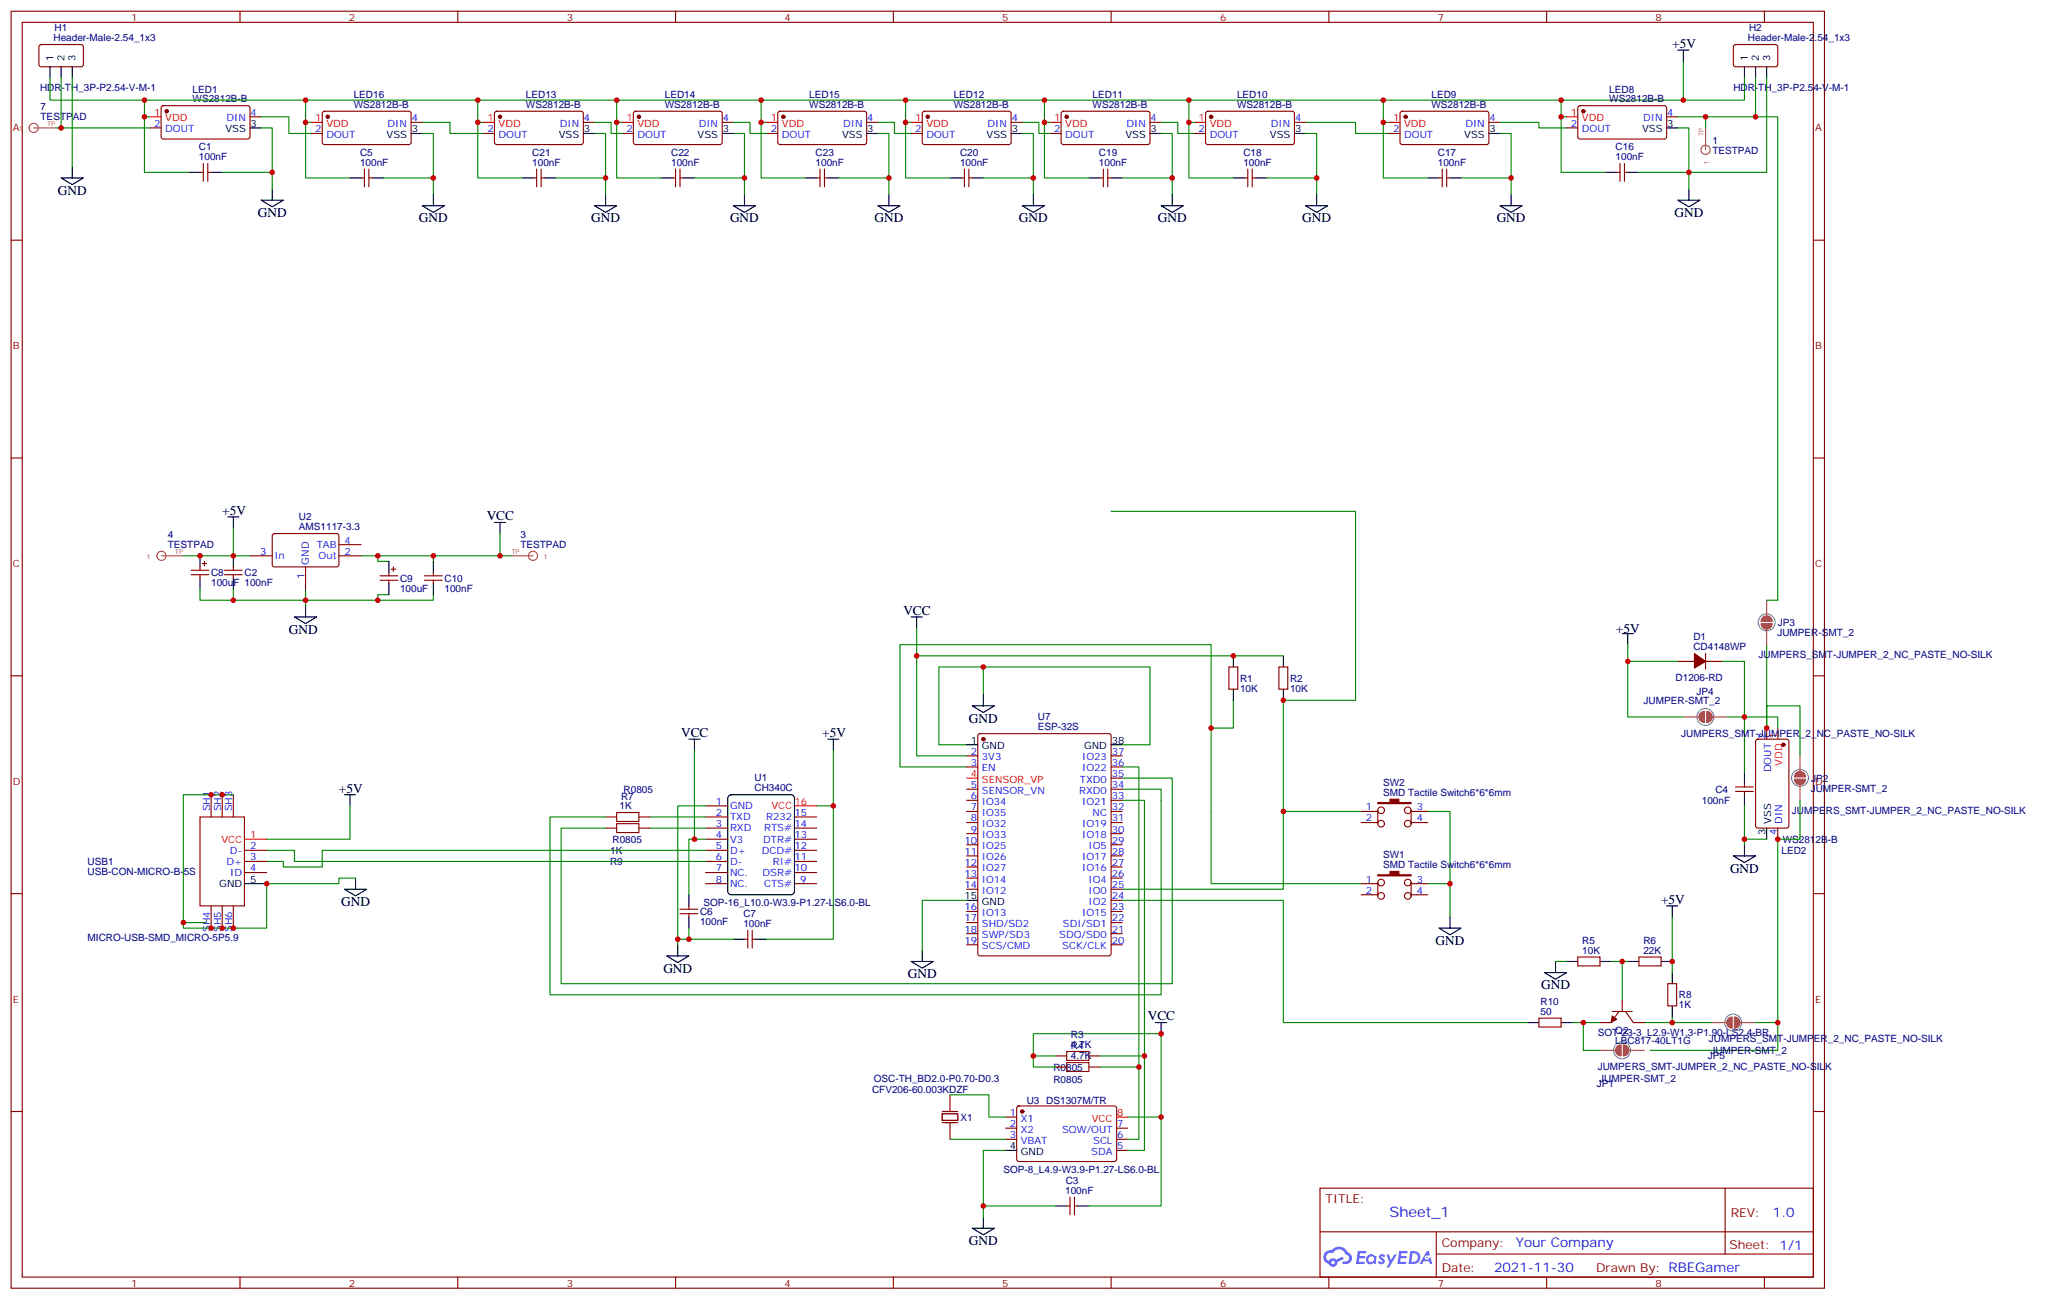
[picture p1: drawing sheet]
<svg xmlns="http://www.w3.org/2000/svg" width="649mm" height="413mm" viewBox="0 0 649 413" stroke-linecap="round" stroke-linejoin="round" font-family="sans-serif">
<g fill="none" stroke="#870000" stroke-width=".35">
<path d="M3.5 3.6h575.8v405.3h-575.8zM7.1 7.1h568.6v398.3h-568.6zM76.2 3.6v3.5M145.3 3.6v3.5M214.5 3.6v3.5M283.6 3.6v3.5M352.8 3.6v3.5M421.9 3.6v3.5M491.1 3.6v3.5M560.2 3.6v3.5M3.5 76.2h3.6M575.7 76.2h3.6"/>
<path d="M3.5 145.4h3.6M575.7 145.4h3.6M3.5 214.5h3.6M575.7 214.5h3.6M3.5 283.7h3.6M575.7 283.7h3.6M3.5 352.8h3.6M575.7 352.8h3.6M419.1 377.2h156.6v28.2h-156.6zM547.7 377.2v20.9M419.1 391h156.5M456 398.1h119.6"/>
<path d="M456 391v14.1M76.2 405.4v3.5M145.3 405.4v3.5M214.5 405.4v3.5M283.6 405.4v3.5M352.8 405.4v3.5M421.9 405.4v3.5M491.1 405.4v3.5M560.2 405.4v3.5"/>
</g>
<g fill="#5487ff">
<path d="M438.1 398.3a1.22 1.22 0 0 1 1.7 .3l-.4 .6a.47 .47 0 0 0-.3-.4 .47 .47 0 0 0-.5 .2l.1 .2a1.14 1.14 0 0 1 .8 1.7 1.14 1.14 0 0 1-1.9 0l-.2-.2 .5-.5 .7 .4a.29 .29 0 0 0 .3-.2 .29 .29 0 0 0-.2-.4 1.04 1.04 0 0 1-.6-1.7z"/>
<path d="M431.1 397.1h2.3l.4 .2-.2 .5h-1.8l-.1 .9h1.5l.3 .3-.3 .4h-1.6l-.2 1.1 1.7 .1 .2 .3-.2 .3h-2.6z"/>
<path d="M444.2 397.1l2.7 .2-.1 .5h-1.8l-.2 .9h1.6l.3 .3-.4 .4h-1.6l-.1 1.1 1.7 .1 .2 .3-.2 .3h-2.7z"/>
<path d="M453 397.1h.7l.3 1.2-.6 .4a.69 .69 0 0 0-1 .2 .69 .69 0 0 0 .4 1 .69 .69 0 0 0 .9-.6l.5-.3 .6 2.2h-.8l-.3-.9h-1.7l-.5 .9h-.8z"/>
<path d="M440.2 398.2h.8l.6 1.8 1.1-1.8h.9l-2.6 4.2h-.8l.9-1.6z"/>
<path d="M447.8 397.1l-.6 4.1h1.3a2.11 2.11 0 0 0 2.5-2.1 2.11 2.11 0 0 0-2.5-2zM448.5 397.8a1.43 1.43 0 0 1 1.6 1.6 1.43 1.43 0 0 1-2 1.1z"/>
<path d="M434.1 398.7a1.54 1.54 0 0 0-.1 2.1 1.54 1.54 0 0 0 2.1 .2l.7 .2 .3-2.3-.6-.3a1.49 1.49 0 0 0-2.4 .1zM434.3 399.7a.95 .95 0 0 1 1.9 0 .95 .95 0 0 1-1.9 0z"/>
<path d="M420.8 397.5a2.18 2.18 0 0 0 1.1 3.7 1.44 1.44 0 0 0 1.6 .9 1.44 1.44 0 0 0 1.2-1.5l2-1-.5-.7-1.9 .9a1.47 1.47 0 0 0-2.4 .5 1.39 1.39 0 0 1-.7-2 1.39 1.39 0 0 1 2-.4 2.12 2.12 0 0 1 2.2-1.3 2.12 2.12 0 0 1 1.9 1.6 1.14 1.14 0 0 1 1 1.5 1.14 1.14 0 0 1-1.6 .7 .43 .43 0 0 0-.5 .3 .43 .43 0 0 0 .4 .5 1.98 1.98 0 0 0 2.5-1.2 1.98 1.98 0 0 0-1.2-2.5 3.1 3.1 0 0 0-5.3-.7l-.9 .1zM422.7 400.8a.55 .55 0 0 1 1.1 0 .55 .55 0 0 1-1.1 0z"/>
<circle cx="453" cy="399.2" r=".26"/>
</g>
<g fill="none" stroke="#008700" stroke-width=".35">
<path d="M534.5 19.4v12.4h-38.8M15.9 24.7v7.1h81.1M19.4 24.7v15.9M22.9 24.7v28.3M45.9 31.8v5.3M47.6 37.1h-1.7v17.6h14.1M82.9 37.1h8.8v5.3h7.1M98.8 38.8h-1.8v17.7h14.1M134.1 38.8h8.8v3.6h10.6M151.7 31.8h-54.7v7M153.5 38.8h-1.8v17.7h14.1M188.7 38.8h5.3v3.6h3.6"/>
<path d="M195.8 31.8h-44.1v7M197.6 38.8h-1.8v17.7h14.1M232.8 38.8h5.3v3.6h5.3M241.7 31.8v7M243.4 38.8h-1.7v17.7h14.1M278.7 38.8h5.3v3.6h5.3M287.5 31.8h-91.7v7M289.3 38.8h-1.8v17.7h14.1M324.6 38.8h5.2v3.6h3.6M331.6 31.8h-44.1v7M333.4 38.8h-1.8v17.7h14.1M368.7 38.8h5.2v3.6h5.3"/>
<path d="M377.5 31.8h-45.9v7M379.2 38.8h-1.7v17.7h14.1M414.5 38.8h15.9v3.6h10.6M439.2 31.8h-61.7v7M441 38.8h-1.8v17.7h14.1M476.2 38.8h12.4v1.8h8.8M495.7 37.1v-5.3h-56.5v7M497.4 37.1h-1.7v17.6h14.1M532.7 37.1h8.8v3.5M553.9 24.7v7.1h-19.4M557.4 24.7v12.4h-15.9M557.4 37.1h7v153.4h-3.5"/>
<path d="M560.9 24.7v30h-24.7v5.3M17.6 40.6h30M82.9 40.6h3.5v14.1h-15.8M86.4 54.7v5.3M134.1 42.4h3.5v14.1h-15.9M137.6 56.5v5.3M188.7 42.4h3.6v14.1h-15.9M192.3 56.5v5.3M232.8 42.4h3.6v14.1h-15.9M236.4 56.5v5.3M278.7 42.4h3.5v14.1h-15.9M282.2 56.5v5.3"/>
<path d="M324.6 42.4h3.5v14.1h-15.9M328.1 56.5v5.3M368.7 42.4h3.5v14.1h-15.9M372.2 56.5v5.3M414.5 42.4h3.5v14.1h-15.8M418 56.5v5.3M476.2 42.4h3.6v14.1h-15.9M479.8 56.5v5.3M532.7 40.6h3.5v14.1h-15.9M58.2 176.4h15.9M74.1 167.6v8.8h5.3M114.7 176.4h22.9v1.8"/>
<path d="M119.9 176.4v1.8h3.6M158.7 169.4v7h-21.1M158.7 176.4h3.6M352.8 162.3h77.6v60h-22.9v60h-51.2M63.5 187v3.5h10.6M74.1 187v3.5h22.9v-3.5M123.5 188.8h-3.6v1.7M137.6 188.8v1.7h-40.6v1.8M291 199.4v40.5h15.9M291 208.2h116.5M312.2 211.7h52.9v24.7h-8.8M516.8 204.6v23h17.7"/>
<path d="M516.8 209.9h15.9M546.8 209.9h7.1v17.7h-5.3M560.9 204.6v26.5v-7.1h10.6v15.9M220.5 238.2v28.2h3.5M264.6 238.2v17.6h-5.3M312.2 220.5v-8.8h-14.1v24.7h8.8M391.6 222.3v8.8h-7.1M564.4 231.1v-3.5h-10.5v17.6M74.1 252.3h-15.9v40.5h7.1M111.1 255.8v10.6h-26.4M206.4 259.3h17.6M224 255.8h-8.8v44.1"/>
<path d="M264.6 255.8v42.3h-21.2M306.9 243.5h-21.1v-38.9h98.7v75.9h47.7M356.3 250.5h12.4v65.3h-194.1v-56.5h17.7M356.3 247h15.9v65.2h-194v-49.3h14.1M356.3 243.5h5.3v95.2M356.3 254h7.1v81.2M407.5 257.6h24.7M453.3 257.6h7.1v33.5M553.9 255.8v10.6h7M571.5 254v12.4h-7.1v67h-40.5M84.7 269.9h8.8v3.5h130.5M112.9 278.7h-5.3v1.8h-22.9v14.1h-26.5v-1.8"/>
<path d="M206.4 262.9h17.6M220.5 266.4h-1.8v17.6M224 269.9h-121.7v5.3h-12.3v-1.8h-5.3M553.9 266.4v1.7M215.2 298.1h17.6M218.7 294.6v3.5M306.9 285.8h-14.1v15.9M356.3 285.8h51.2v38.8h77.6M453.3 280.5h7.1M530.9 291.1v17.6M493.9 305.2h3.5M511.5 305.2h5.3"/>
<path d="M515.1 305.2v12.3M328.1 335.2v-7.1h40.6v26.5M335.1 335.2h-7v3.5h7M349.2 338.7h12.4v22.9h-3.5M349.2 335.2h14.2v30h-5.3M499.2 324.6h3.5M508 324.6h-5.3v8.8h5.3M530.9 322.8v1.8h-8.8M530.9 324.6h12.4M557.4 324.6h7M301.6 347.5h12.4v7.1h5.3M358.1 354.6h10.6v28.2h-23"/>
<path d="M301.6 361.6h17.7M319.3 365.2h-7.1v17.6h22.9M312.2 382.8v3.5"/>
</g>
<g fill="none" stroke="#000" stroke-width=".35">
<path d="M532.7 15.9h3.5M534.5 15.9v3.5M15.9 21.2v3.5M19.4 21.2v3.5M22.9 21.2v3.5M553.9 21.2v3.5M557.4 21.2v3.5M560.9 21.2v3.5M19.4 56.5h7.1l-3.6 2.1zM22.9 53v3.5M60 54.7h3.5M67 54.7h3.6"/>
<path d="M79.4 40.6h3.5M111.1 56.5h3.6M118.2 56.5h3.5M130.5 42.4h3.6M165.8 56.5h3.5M172.9 56.5h3.5M185.2 42.4h3.5M209.9 56.5h3.5M217 56.5h3.5M229.3 42.4h3.5M255.8 56.5h3.5M262.8 56.5h3.5"/>
<path d="M275.2 42.4h3.5M301.6 56.5h3.6M308.7 56.5h3.5M321 42.4h3.6M345.7 56.5h3.5M352.8 56.5h3.5M365.1 42.4h3.6M391.6 56.5h3.5M398.6 56.5h3.6M411 42.4h3.5M453.3 56.5h3.5M460.4 56.5h3.5"/>
<path d="M472.7 42.4h3.5M509.8 54.7h3.5M516.8 54.7h3.5M529.2 40.6h3.5M82.9 63.5h7.1l-3.6 2.2zM86.4 60v3.5M134.1 65.3h7l-3.5 2.1zM137.6 61.8v3.5M188.7 65.3h7.1l-3.5 2.1zM192.3 61.8v3.5M232.8 65.3h7.1l-3.5 2.1zM236.4 61.8v3.5"/>
<path d="M278.7 65.3h7.1l-3.6 2.1zM282.2 61.8v3.5M324.6 65.3h7l-3.5 2.1zM328.1 61.8v3.5M368.7 65.3h7l-3.5 2.1zM372.2 61.8v3.5M414.5 65.3h7.1l-3.6 2.1zM418 61.8v3.5M476.2 65.3h7.1l-3.5 2.1zM479.8 61.8v3.5M532.7 63.5h7.1l-3.6 2.2zM536.2 60v3.5"/>
<path d="M63.5 176.4v3.6M72.3 164.1h3.5M74.1 164.1v3.5M74.1 176.4v3.6M123.5 178.2v3.5M137.6 178.2v3.5M157 165.8h3.5M158.7 165.8v3.6M63.5 183.5v3.5M74.1 183.5v3.5M93.5 195.8h7l-3.5 2.1zM97 192.3v3.5"/>
<path d="M123.5 185.2v3.6M137.6 185.2v3.6M289.3 195.8h3.5M291 195.8v3.6M391.6 208.2v3.5M391.6 218.8v3.5M407.5 208.2v3.5M407.5 218.8v3.5M515.1 201.1h3.5M516.8 201.1v3.5M218.7 234.6h3.5M220.5 234.6v3.6"/>
<path d="M262.8 234.6h3.5M264.6 234.6v3.6M306.9 236.4h3.5M308.7 224h7l-3.5 2.2zM312.2 220.5v3.5M352.8 236.4h3.5M109.4 252.3h3.5M111.1 252.3v3.5M231.3 252.7l.8-.4h19.1l.8 .4 .2 .6v29.7l-.4 .8-.6 .2h-19.1l-.8-.5-.2-.5v-29.7zM553.9 245.2v3.5M553.9 252.3v3.5M112.9 278.7v3.6"/>
<path d="M550.3 271.7h7.1l-3.5 2.1zM553.9 268.1v3.6M560.9 262.9v3.5M77.6 280.5h7.1M109.4 282.3h7l-3.5 2.1zM215.2 299.9v3.5M218.7 284v3.5M218.7 291.1v3.5M232.8 298.1h3.6M239.9 298.1h3.5M306.9 285.8h3.5M456.8 294.6h7.1l-3.5 2.1z"/>
<path d="M460.4 291.1v3.5M529.2 287.5h3.5M530.9 287.5v3.6M211.7 303.4h7l-3.5 2.1zM289.3 305.2h7l-3.5 2.1zM292.8 301.7v3.5M490.4 308.7h7l-3.5 2.1zM493.9 305.2v3.5M497.4 305.2h3.5M508 305.2h3.5M516.8 305.2h3.5M527.4 305.2h3.5"/>
<path d="M530.9 308.7v3.5M530.9 319.3v3.5M366.9 324.6h3.5M368.7 324.6v3.5M485.1 324.6h3.5M495.7 324.6h3.5M319.3 365.2h3.5M308.7 389.9h7l-3.5 2.1zM312.2 386.3v3.6M335.1 382.8h3.6M342.2 382.8h3.5"/>
</g>
<g fill="none" stroke="#a64a4a" stroke-width=".35">
<path d="M9.2 40.6a1.45 1.45 0 0 1 2.1-1.3 1.45 1.45 0 0 1 .4 2.4 1.45 1.45 0 0 1-2.4-.6l-.1-.5M10.7 40.6h6.9M541.5 40.6v6.9M51.3 176.4h6.9M162.3 176.4h6.9M560.9 190.5v4.7M560.9 199.8v1.3M560.9 201.2v3.4M534.5 227.6h4.7M543.8 227.6h1.2M545.1 227.6h3.5M571.5 239.9v4.7"/>
<path d="M571.5 249.2v1.3M571.5 250.6v3.4M508 333.4h4.7M517.3 333.4h1.2M518.6 333.4h3.5M543.3 324.6h4.7M552.6 324.6h1.2M553.9 324.6h3.5"/>
<circle cx="541.5" cy="47.5" r="1.45"/>
<circle cx="51.3" cy="176.4" r="1.45"/>
<circle cx="169.2" cy="176.4" r="1.45"/>
</g>
<g fill="none" stroke="#870000" stroke-width=".35">
<path d="M12.6 14.4l.5-.3 12.9 .1 .5 .7-.1 5.9-.6 .4-13-.1-.5-.6v-5.6zM550.6 14.4l.4-.3 13 .1 .4 .7v5.9l-.7 .4-12.9-.1-.5-.6v-5.6zM51.4 33.8l.5-.3 27 .1 .5 .7-.1 9.4-.6 .4h-27.1l-.4-.7v-9.1zM79.4 37.1h3.5M102.5 35.5l.5-.2 27.1 .1 .4 .6v9.5l-.7 .4-27.1-.1-.4-.6v-9.2zM130.5 38.8h3.6M157.2 35.5l.5-.2 27.1 .1 .4 .6-.1 9.5-.6 .4-27.1-.1-.4-.6v-9.2zM185.2 38.8h3.5M201.3 35.5l.5-.2 27.1 .1 .4 .6-.1 9.5-.6 .4-27.1-.1-.4-.6v-9.2zM229.3 38.8h3.5M247.2 35.5l.4-.2 27.1 .1 .5 .6-.1 9.5-.6 .4-27.1-.1-.5-.6v-9.2zM275.2 38.8h3.5"/>
<path d="M293 35.5l.5-.2 27.1 .1 .4 .6v9.5l-.7 .4-27.1-.1-.4-.6v-9.2zM321 38.8h3.6M337.1 35.5l.5-.2 27.1 .1 .4 .6v9.5l-.7 .4-27.1-.1-.4-.6v-9.2zM365.1 38.8h3.6M383 35.5l.5-.2 27.1 .1 .4 .6-.1 9.5-.6 .4-27.1-.1-.4-.6v-9.2zM411 38.8h3.5M444.7 35.5l.5-.2 27.1 .1 .4 .6v9.5l-.7 .4-27.1-.1-.4-.6v-9.2zM472.7 38.8h3.5M501.2 33.8l.4-.3 27.1 .1 .5 .7-.1 9.4-.6 .4h-27.1l-.5-.7v-9.1zM529.2 37.1h3.5M47.6 40.6h3.6M63.5 54.7h1.1"/>
<path d="M64.6 51.9v5.6M66 54.7h1M66 51.9v5.6M98.8 42.4h3.5M114.7 56.5h1M115.7 53.7v5.6M117.1 53.7v5.6M117.1 56.5h1.1M153.5 42.4h3.5M169.3 56.5h1.1M170.4 53.7v5.6M171.8 56.5h1.1"/>
<path d="M171.8 53.7v5.6M197.6 42.4h3.5M213.4 56.5h1.1M214.5 53.7v5.6M215.9 56.5h1.1M215.9 53.7v5.6M243.4 42.4h3.5M259.3 56.5h1M260.3 53.7v5.6M261.8 56.5h1M261.8 53.7v5.6M289.3 42.4h3.5"/>
<path d="M305.2 56.5h1M306.2 53.7v5.6M307.6 56.5h1.1M307.6 53.7v5.6M333.4 42.4h3.5M349.2 56.5h1.1M350.3 53.7v5.6M351.7 56.5h1.1M351.7 53.7v5.6M379.2 42.4h3.6M395.1 56.5h1.1M396.2 53.7v5.6"/>
<path d="M397.6 56.5h1M397.6 53.7v5.6M441 42.4h3.5M456.8 56.5h1.1M457.9 53.7v5.6M459.3 56.5h1.1M459.3 53.7v5.6M497.4 40.6h3.5M513.3 54.7h1M514.3 51.9v5.6M515.8 51.9v5.6M515.8 54.7h1"/>
<path d="M63.5 180v1M64.2 178.9h1.4M64.9 178.2v1.4M74.1 180v1M79.4 176.4h7M86.7 169.6l.4-.2h20.1l.4 .7-.1 9.4-.6 .5-20-.1-.5-.7v-9.1zM97 180v7M107.6 176.4h7.1M107.6 172.9h7.1M124.9 180v1.4M60.7 182.4h5.6M60.7 181h5.6"/>
<path d="M63.5 182.4v1.1M71.3 182.4h5.6M71.3 181h5.6M74.1 182.4v1.1M120.6 182.8h5.7M120.6 184.2h5.7M123.5 181.7v1.1M123.5 184.2v1M124.2 180.7h1.4M134.8 182.8h5.6M134.8 184.2h5.6M137.6 181.7v1.1"/>
<path d="M137.6 184.2v1M390.2 211.7h2.8v7.1h-2.8zM406 211.7h2.9v7.1h-2.9zM532.7 209.9h5.3M541.5 209.9h5.3M541.5 207.5v4.9M306.9 239.9h3.5M310.7 233.1l.4-.2h41l.6 .4 .1 69.4-.5 .7h-41.2l-.6-.4-.1-69.4zM352.8 239.9h3.5M557.6 234.8l.5-.2h9.2l.6 .5 .1 27-.5 .7-9.4 .1-.7-.5v-27.1zM560.9 231.1v3.5M63.5 259.3h14.1v28.2h-14.1z"/>
<path d="M67 252.3v7M70.6 252.3v7M74.1 252.3v7M192.3 259.3h3.5M202.8 259.3h3.6M224 259.3h7.1M224 255.8h7.1M252.2 259.3h7.1M306.9 257.6h3.5M306.9 243.5h3.5M306.9 250.5h3.5M306.9 254h3.5"/>
<path d="M352.8 257.6h3.5M352.8 243.5h3.5M352.8 250.5h3.5M352.8 254h3.5M352.8 247h3.5M432.2 257.6h5.2M437.4 257.2v4.2M448 257.6h5.3M448 257.2v4.2M551 249.8h5.7M551 251.2h5.7M553.9 248.7v1.1"/>
<path d="M553.9 251.2v1.1M77.6 269.9h7.1M77.6 273.4h7.1M77.6 277h7.1M192.3 262.9h3.5M202.8 262.9h3.6M224 262.9h7.1M224 266.4h7.1M224 269.9h7.1M224 273.4h7.1M224 277h7.1M252.2 262.9h7.1"/>
<path d="M252.2 266.4h7.1M252.2 269.9h7.1M252.2 273.4h7.1M252.2 277h7.1M306.9 261.1h3.5M306.9 264.6h3.5M306.9 268.1h3.5M306.9 271.7h3.5M306.9 275.2h3.5M306.9 278.7h3.5M352.8 261.1h3.5M352.8 264.6h3.5"/>
<path d="M352.8 268.1h3.5M352.8 271.7h3.5M352.8 275.2h3.5M352.8 278.7h3.5M432.2 261.1h5.2M448 261.1h5.3M564.4 262.9v3.5M67 287.5v7.1M70.6 287.5v7.1M74.1 287.5v7.1M215.9 288.6h5.6M215.9 290h5.6"/>
<path d="M218.7 287.5v1.1M218.7 290v1.1M224 280.5h7.1M236.4 298.1h1M237.4 295.3v5.7M238.8 295.3v5.7M238.8 298.1h1.1M252.2 280.5h7.1M306.9 282.3h3.5M306.9 289.3h3.5M306.9 292.8h3.5M306.9 296.4h3.5"/>
<path d="M306.9 299.9h3.5M352.8 282.3h3.5M352.8 289.3h3.5M352.8 292.8h3.5M352.8 296.4h3.5M352.8 299.9h3.5M352.8 285.8h3.5M432.2 280.5h5.2M432.2 284h5.2M437.4 280.1v4.3M448 280.1v4.3M448 280.5h5.3"/>
<path d="M448 284h5.3M500.9 303.8h7.1v2.8h-7.1zM515.1 317.5v3.6M520.3 303.8h7.1v2.8h-7.1zM529.5 312.2h2.8v7.1h-2.8zM335.1 335.2h3.6M335.1 338.7h3.6M345.7 335.2h3.5M345.7 338.7h3.5M488.6 323.2h7.1v2.8h-7.1zM511.9 321.1h6.3M514 321.1l-2.5 3.5h-3.5"/>
<path d="M516.1 321.1l2.5 3.5h3.5M301.6 347.5v5.3M301.6 356.3v5.3M319.3 354.6h3.5M319.3 358.1h3.5M323 351.3l.5-.3 30.6 .1 .4 .7v16.5l-.7 .4-30.6-.1-.4-.6v-16.2zM354.5 358.1h3.6M319.3 361.6h3.5M339.7 380v5.6M341.1 380v5.6M354.5 361.6h3.6M354.5 365.2h3.6"/>
<path d="M338.7 382.8h1M341.1 382.8h1.1"/>
<circle cx="438.5" cy="257.2" r="1.06"/>
<circle cx="447" cy="257.2" r="1.06"/>
<circle cx="438.5" cy="261.4" r="1.06"/>
<circle cx="447" cy="261.4" r="1.06"/>
<circle cx="438.5" cy="284.4" r="1.06"/>
<circle cx="438.5" cy="280.1" r="1.06"/>
<circle cx="447" cy="284.4" r="1.06"/>
<circle cx="447" cy="280.1" r="1.06"/>
</g>
<g fill="#870000" stroke="#870000" stroke-width=".35">
<path d="M437.4 254.7h3.9v-1h2.8v1h3.9v.4h-10.6z"/>
<path d="M437.4 277.7h3.9v-1.1h2.8v1.1h3.9v.3h-10.6z"/>
<path d="M511.9 322.5l1.4 1-1.8 1.1z"/>
<path d="M538 207.5l3.5 2.4-3.5 2.2z"/>
<circle cx="104.1" cy="37.1" r=".53"/>
<circle cx="248.7" cy="37.1" r=".53"/>
<circle cx="202.8" cy="37.1" r=".53"/>
<circle cx="158.7" cy="37.1" r=".53"/>
<circle cx="294.6" cy="37.1" r=".53"/>
<circle cx="338.7" cy="37.1" r=".53"/>
<circle cx="384.5" cy="37.1" r=".53"/>
<circle cx="446.3" cy="37.1" r=".53"/>
<circle cx="502.7" cy="35.3" r=".53"/>
<circle cx="52.9" cy="35.3" r=".53"/>
<circle cx="312.2" cy="234.6" r=".53"/>
<circle cx="324.6" cy="352.8" r=".53"/>
<circle cx="566.2" cy="236.4" r=".53"/>
</g>
<g fill="none" stroke="#f00" stroke-width=".35">
<path d="M47.6 37.1h3.6M98.8 38.8h3.5M153.5 38.8h3.5M197.6 38.8h3.5M243.4 38.8h3.5M289.3 38.8h3.5M333.4 38.8h3.5M379.2 38.8h3.6M441 38.8h3.5M497.4 37.1h3.5M564.4 231.1v3.5M252.2 255.8h7.1"/>
<path d="M306.9 247h3.5M77.6 266.4h7.1M354.5 354.6h3.6"/>
</g>
<g fill="none" stroke="#828282" stroke-width=".35">
<path d="M517.7 333.4a2.69 2.69 0 0 0-3.9-2.4 2.69 2.69 0 0 0-.5 4.5 2.69 2.69 0 0 0 4.3-1.5l.1-.6"/>
<circle cx="560.9" cy="197.5" r="2.69"/>
<circle cx="541.5" cy="227.6" r="2.69"/>
<circle cx="571.5" cy="246.9" r="2.69"/>
<circle cx="550.3" cy="324.6" r="2.69"/>
</g>
<g fill="#a64a4a" stroke="#a64a4a" stroke-width=".35">
<path d="M515.4 331.6a1.76 1.76 0 0 1 1.8 1.8 1.76 1.76 0 0 1-1.8 1.8z"/>
<path d="M513.5 332.2l1.2-.6v3.6a1.76 1.76 0 0 1-1.6-1.1 1.76 1.76 0 0 1 .4-1.9z"/>
<path d="M569.7 247.3h3.6a1.76 1.76 0 0 1-1.8 1.8 1.76 1.76 0 0 1-1.8-1.8z"/>
<path d="M570.2 245.4a1.76 1.76 0 0 1 2-.4 1.76 1.76 0 0 1 1.1 1.6h-3.6z"/>
<path d="M559.2 197.9h3.5a1.76 1.76 0 0 1-1.8 1.8 1.76 1.76 0 0 1-1.7-1.8z"/>
<path d="M559.7 196a1.76 1.76 0 0 1 1.9-.4 1.76 1.76 0 0 1 1.1 1.6h-3.5z"/>
<path d="M541.9 225.8a1.76 1.76 0 0 1 1.7 1.8 1.76 1.76 0 0 1-1.7 1.7z"/>
<path d="M539.9 226.3l1.3-.5v3.5a1.76 1.76 0 0 1-1.7-1 1.76 1.76 0 0 1 .4-2z"/>
<path d="M550.7 322.8a1.76 1.76 0 0 1 1.8 1.8 1.76 1.76 0 0 1-1.8 1.8z"/>
<path d="M548.7 323.3l1.3-.5v3.6a1.76 1.76 0 0 1-1.7-1.1 1.76 1.76 0 0 1 .4-2z"/>
</g>
<path d="M299.2 353.5h4.9v2.1h-4.9zM299.2 352.8h4.9M299.2 356.3h4.9" fill="none" stroke="#871200" stroke-width=".35"/>
<path d="M195.8 257.9h7v2.8h-7zM195.8 261.4h7v2.9h-7zM338.7 333.8h7v2.8h-7zM338.7 337.3h7v2.8h-7z" fill="none" stroke="#a10000" stroke-width=".35"/>
<g fill="#c00">
<circle cx="495.7" cy="31.8" r=".88"/>
<circle cx="495.7" cy="37.1" r=".88"/>
<circle cx="151.7" cy="31.8" r=".88"/>
<circle cx="241.7" cy="31.8" r=".88"/>
<circle cx="241.7" cy="38.8" r=".88"/>
<circle cx="287.5" cy="31.8" r=".88"/>
<circle cx="287.5" cy="38.8" r=".88"/>
<circle cx="331.6" cy="31.8" r=".88"/>
<circle cx="439.2" cy="31.8" r=".88"/>
<circle cx="377.5" cy="38.8" r=".88"/>
<circle cx="328.1" cy="56.5" r=".88"/>
<circle cx="418" cy="56.5" r=".88"/>
<circle cx="439.2" cy="38.8" r=".88"/>
<circle cx="479.8" cy="56.5" r=".88"/>
<circle cx="536.2" cy="54.7" r=".88"/>
<circle cx="372.2" cy="56.5" r=".88"/>
<circle cx="377.5" cy="31.8" r=".88"/>
<circle cx="331.6" cy="38.8" r=".88"/>
<circle cx="195.8" cy="38.8" r=".88"/>
<circle cx="236.4" cy="56.5" r=".88"/>
<circle cx="282.2" cy="56.5" r=".88"/>
<circle cx="192.3" cy="56.5" r=".88"/>
<circle cx="151.7" cy="38.8" r=".88"/>
<circle cx="195.8" cy="31.8" r=".88"/>
<circle cx="97" cy="38.8" r=".88"/>
<circle cx="137.6" cy="56.5" r=".88"/>
<circle cx="86.4" cy="54.7" r=".88"/>
<circle cx="541.5" cy="37.1" r=".88"/>
<circle cx="534.5" cy="31.8" r=".88"/>
<circle cx="19.4" cy="40.6" r=".88"/>
<circle cx="384.5" cy="231.1" r=".88"/>
<circle cx="74.1" cy="176.4" r=".88"/>
<circle cx="119.9" cy="190.5" r=".88"/>
<circle cx="97" cy="190.5" r=".88"/>
<circle cx="119.9" cy="176.4" r=".88"/>
<circle cx="312.2" cy="211.7" r=".88"/>
<circle cx="391.6" cy="208.2" r=".88"/>
<circle cx="407.5" cy="257.6" r=".88"/>
<circle cx="530.9" cy="305.2" r=".88"/>
<circle cx="515.1" cy="305.2" r=".88"/>
<circle cx="368.7" cy="354.6" r=".88"/>
<circle cx="312.2" cy="382.8" r=".88"/>
<circle cx="137.6" cy="176.4" r=".88"/>
<circle cx="158.8" cy="176.4" r=".88"/>
<circle cx="553.9" cy="266.4" r=".88"/>
<circle cx="564.4" cy="266.4" r=".88"/>
<circle cx="502.7" cy="324.6" r=".88"/>
<circle cx="215.2" cy="298.1" r=".88"/>
<circle cx="218.7" cy="298.1" r=".88"/>
<circle cx="220.5" cy="266.4" r=".88"/>
<circle cx="264.6" cy="255.8" r=".88"/>
<circle cx="63.5" cy="176.4" r=".88"/>
<circle cx="74.1" cy="190.5" r=".88"/>
<circle cx="361.6" cy="338.7" r=".88"/>
<circle cx="363.4" cy="335.2" r=".88"/>
<circle cx="560.9" cy="231.1" r=".88"/>
<circle cx="557.4" cy="37.1" r=".88"/>
<circle cx="328.1" cy="335.2" r=".88"/>
<circle cx="368.7" cy="328.1" r=".88"/>
<circle cx="460.4" cy="280.5" r=".88"/>
<circle cx="97" cy="31.8" r=".88"/>
<circle cx="45.9" cy="37.1" r=".88"/>
<circle cx="45.9" cy="31.8" r=".88"/>
<circle cx="553.9" cy="227.6" r=".88"/>
<circle cx="516.8" cy="209.9" r=".88"/>
<circle cx="291" cy="208.2" r=".88"/>
<circle cx="530.9" cy="324.6" r=".88"/>
<circle cx="564.4" cy="324.6" r=".88"/>
<circle cx="407.5" cy="222.3" r=".88"/>
<circle cx="70.6" cy="252.3" r=".88"/>
<circle cx="67" cy="252.3" r=".88"/>
<circle cx="58.2" cy="292.8" r=".88"/>
<circle cx="67" cy="294.6" r=".88"/>
<circle cx="70.6" cy="294.6" r=".88"/>
<circle cx="74.1" cy="294.6" r=".88"/>
<circle cx="84.7" cy="280.5" r=".88"/>
</g>
<text font-size="4.6" fill="#00f" x="441.2" y="386.2">Sheet_1</text>
<g font-size="4.2">
<text x="530.9" y="15.2">+5V</text>
<text x="18.3" y="61.8">GND</text>
<text x="81.8" y="68.8">GND</text>
<text x="133" y="70.6">GND</text>
<text x="187.7" y="70.6">GND</text>
<text x="231.8" y="70.6">GND</text>
<text x="277.6" y="70.6">GND</text>
<text x="323.5" y="70.6">GND</text>
<text x="367.6" y="70.6">GND</text>
<text x="413.5" y="70.6">GND</text>
<text x="475.2" y="70.6">GND</text>
<text x="531.6" y="68.8">GND</text>
<text x="70.6" y="163.4">+5V</text>
<text x="154.5" y="165.1">VCC</text>
<text x="286.8" y="195.1">VCC</text>
<text x="91.7" y="201.3">GND</text>
<text x="513" y="200.8">+5V</text>
<text x="216.3" y="233.9">VCC</text>
<text x="261.1" y="233.9">+5V</text>
<text x="307.6" y="229.3">GND</text>
<text x="107.6" y="251.6">+5V</text>
<text x="549.3" y="277">GND</text>
<text x="108.3" y="287.5">GND</text>
<text x="527.4" y="286.8">+5V</text>
<text x="455.8" y="299.9">GND</text>
<text x="210.6" y="308.7">GND</text>
<text x="288.2" y="310.5">GND</text>
<text x="489.3" y="314">GND</text>
<text x="364.4" y="323.9">VCC</text>
<text x="307.6" y="395.1">GND</text>
</g>
<g font-size="4.2" fill="#00f">
<text x="562.9" y="386.4">1.0</text>
<text x="481.3" y="396">Your Company</text>
<text x="474.4" y="403.8">2021-11-30</text>
</g>
<g font-size="3.9" fill="#800">
<text x="420.9" y="381.7">TITLE:</text>
<text x="549.5" y="386.4">REV:</text>
<text x="457.8" y="395.9">Company:</text>
<text x="549.1" y="396.6">Sheet: 1/1</text>
<text x="457.8" y="403.6">Date:</text>
<text x="506.8" y="403.7">Drawn By: RBEGamer</text>
</g>
<g font-size="3.2" fill="#000080">
<text x="17.3" y="9.9">H1</text>
<text x="555.3" y="9.9">H2</text>
<text x="17" y="13.1">Header-Male-2.54_1x3</text>
<text x="555" y="13.1">Header-Male-2.54_1x3</text>
<text x="12.7" y="29">HDR-TH_3P-P2.54-V-M-1</text>
<text x="61.2" y="29.4">LED1</text>
<text x="510.9" y="29.4">LED8</text>
<text x="550.3" y="29">HDR-TH_3P-P2.54-V-M-1</text>
<text x="12.9" y="34.9">7</text>
<text x="61.2" y="32.5">WS2812B-B</text>
<text x="112.3" y="34.3">WS2812B-B</text>
<text x="112.3" y="31.2">LED16</text>
<text x="167" y="34.3">WS2812B-B</text>
<text x="167" y="31.2">LED13</text>
<text x="211.1" y="34.3">WS2812B-B</text>
<text x="211.1" y="31.2">LED14</text>
<text x="256.9" y="34.3">WS2812B-B</text>
<text x="256.9" y="31.2">LED15</text>
<text x="302.8" y="34.3">WS2812B-B</text>
<text x="302.8" y="31.2">LED12</text>
<text x="346.9" y="34.3">WS2812B-B</text>
<text x="346.9" y="31.2">LED11</text>
<text x="392.8" y="34.3">WS2812B-B</text>
<text x="392.8" y="31.2">LED10</text>
<text x="454.5" y="34.3">WS2812B-B</text>
<text x="454.5" y="31.2">LED9</text>
<text x="510.9" y="32.5">WS2812B-B</text>
<text x="12.9" y="38.1">TESTPAD</text>
<text x="63.2" y="47.7">C1</text>
<text x="513" y="47.7">C16</text>
<text x="543.7" y="45.7">1</text>
<text x="63.2" y="50.8">100nF</text>
<text x="114.3" y="52.6">100nF</text>
<text x="114.3" y="49.4">C5</text>
<text x="169" y="52.6">100nF</text>
<text x="169" y="49.4">C21</text>
<text x="213.1" y="52.6">100nF</text>
<text x="213.1" y="49.4">C22</text>
<text x="258.9" y="52.6">100nF</text>
<text x="259" y="49.4">C23</text>
<text x="304.8" y="52.6">100nF</text>
<text x="304.8" y="49.4">C20</text>
<text x="348.9" y="52.6">100nF</text>
<text x="348.9" y="49.4">C19</text>
<text x="394.8" y="52.6">100nF</text>
<text x="394.8" y="49.4">C18</text>
<text x="456.5" y="52.6">100nF</text>
<text x="456.5" y="49.4">C17</text>
<text x="512.9" y="50.8">100nF</text>
<text x="543.7" y="48.8">TESTPAD</text>
<text x="94.9" y="165.1">U2</text>
<text x="53.3" y="173.9">TESTPAD</text>
<text x="53.3" y="170.7">4</text>
<text x="94.9" y="168.3">AMS1117-3.3</text>
<text x="165.2" y="173.9">TESTPAD</text>
<text x="165.2" y="170.7">3</text>
<text x="67" y="182.9">C8</text>
<text x="77.6" y="182.8">C2</text>
<text x="127" y="184.6">C9</text>
<text x="141.1" y="184.6">C10</text>
<text x="67" y="186">100uF 100nF</text>
<text x="127" y="187.8">100uF</text>
<text x="141.1" y="187.8">100nF</text>
<text x="537.7" y="203.2">D1</text>
<text x="564.3" y="201.9">JUMPER-SMT_2</text>
<text x="564.4" y="198.8">JP3</text>
<text x="537.7" y="206.4">CD4148WP</text>
<text x="558.4" y="208.9">JUMPERS_SMT-JUMPER_2_NC_PASTE_NO-SILK</text>
<text x="393.7" y="219.6">10K</text>
<text x="393.7" y="216.4">R1</text>
<text x="409.6" y="219.6">10K</text>
<text x="409.6" y="216.4">R2</text>
<text x="532" y="216.1">D1206-RD</text>
<text x="538.7" y="220.7">JP4</text>
<text x="521.8" y="223.4">JUMPER-SMT_2</text>
<text x="329.5" y="231.8">ESP-32S</text>
<text x="329.5" y="228.6">U7</text>
<text x="533.8" y="234">JUMPERS_SMT-JUMPER_2_NC_PASTE_NO-SILK</text>
<text x="198" y="251.7">R0805</text>
<text x="239.5" y="251">CH340C</text>
<text x="239.6" y="247.9">U1</text>
<text x="439.2" y="249.4">SW2</text>
<text x="544.6" y="251.7">C4</text>
<text x="574.9" y="251.3">JUMPER-SMT_2</text>
<text x="575" y="248.2">JP2</text>
<text x="196.7" y="256.9">1K</text>
<text x="197.2" y="253.9">R7</text>
<text x="439.2" y="252.6">SMD Tactile Switch6*6*6mm</text>
<text x="540.3" y="255.2">100nF</text>
<text x="568.9" y="258.3">JUMPERS_SMT-JUMPER_2_NC_PASTE_NO-SILK</text>
<text x="194.5" y="267.5">R0805</text>
<text x="566" y="267.6">WS2812B-B</text>
<text x="27.8" y="274.6">USB1</text>
<text x="193.7" y="274.6">R9</text>
<text x="193.8" y="271.1">1K</text>
<text x="439.2" y="275.6">SMD Tactile Switch6*6*6mm</text>
<text x="439.2" y="272.4">SW1</text>
<text x="565.6" y="271.1">LED2</text>
<text x="27.8" y="277.7">USB-CON-MICRO-B-5S</text>
<text x="223.3" y="287.5">SOP-16_L10.0-W3.9-P1.27-LS6.0-BL</text>
<text x="222.2" y="293.6">100nF</text>
<text x="222.2" y="290.5">C6</text>
<text x="236" y="291.1">C7</text>
<text x="27.8" y="298.8">MICRO-USB-SMD_MICRO-5P5.9</text>
<text x="236" y="294.3">100nF</text>
<text x="502.4" y="299.5">R5</text>
<text x="521.8" y="299.5">R6</text>
<text x="502.4" y="302.7">10K</text>
<text x="521.8" y="302.7">22K</text>
<text x="533.1" y="316.9">R8</text>
<text x="489.1" y="322.1">50</text>
<text x="489.1" y="318.9">R10</text>
<text x="533" y="320.1">1K</text>
<text x="340" y="329.5">R3</text>
<text x="507.3" y="329">SOT-23-3_L2.9-W1.3-P1.90-LS2.4-BR</text>
<text x="512.9" y="328.3">Q2</text>
<text x="340" y="332.7">4.7K</text>
<text x="340" y="333.1">R4</text>
<text x="512.9" y="331.5">LBC817-40LT1G</text>
<text x="542.6" y="330.8">JUMPERS_SMT-JUMPER_2_NC_PASTE_NO-SILK</text>
<text x="543.1" y="334.5">JUMPER-SMT_2</text>
<text x="334.4" y="340.1">R0805</text>
<text x="340" y="336.2">4.7K</text>
<text x="507.3" y="339.6">JUMPERS_SMT-JUMPER_2_NC_PASTE_NO-SILK</text>
<text x="542.3" y="336.3">JP5</text>
<text x="276.9" y="346.9">CFV206-60.003KDZF</text>
<text x="277.4" y="343.3">OSC-TH_BD2.0-P0.70-D0.3</text>
<text x="334.4" y="343.6">R0805</text>
<text x="507" y="345.1">JP1</text>
<text x="507.8" y="343.3">JUMPER-SMT_2</text>
<text x="326" y="350.5">U3 DS1307M/TR</text>
<text x="304.9" y="355.8">X1</text>
<text x="318.6" y="372.2">SOP-8_L4.9-W3.9-P1.27-LS6.0-BL</text>
<text x="338.4" y="375.7">C3</text>
<text x="338.2" y="378.9">100nF</text>
</g>
<g font-size="3.2" fill="#800">
<text x="41.6" y="6.6">1</text>
<text x="110.8" y="6.6">2</text>
<text x="179.9" y="6.6">3</text>
<text x="249.1" y="6.6">4</text>
<text x="318.2" y="6.6">5</text>
<text x="387.3" y="6.6">6</text>
<text x="456.5" y="6.6">7</text>
<text x="525.6" y="6.6">8</text>
<text x="4.1" y="41.7">A</text>
<text x="576.3" y="41.7">A</text>
<text x="4.1" y="110.8">B</text>
<text x="576.3" y="110.8">B</text>
<text x="4.1" y="180">C</text>
<text x="576.3" y="180">C</text>
<text x="4.1" y="249.1">D</text>
<text x="576.3" y="249.1">D</text>
<text x="4.1" y="318.2">E</text>
<text x="576.3" y="318.2">E</text>
<text x="41.6" y="408.4">1</text>
<text x="110.8" y="408.4">2</text>
<text x="179.9" y="408.4">3</text>
<text x="249.1" y="408.4">4</text>
<text x="318.2" y="408.4">5</text>
<text x="387.3" y="408.4">6</text>
<text x="456.5" y="408.4">7</text>
<text x="525.6" y="408.4">8</text>
</g>
<g font-size="3.2">
<text x="16.9" y="19.4" transform="rotate(-90 16.9 19.4)">1</text>
<text x="20.5" y="19.4" transform="rotate(-90 20.5 19.4)">2</text>
<text x="24" y="19.4" transform="rotate(-90 24 19.4)">3</text>
<text x="554.9" y="19.4" transform="rotate(-90 554.9 19.4)">1</text>
<text x="558.4" y="19.4" transform="rotate(-90 558.4 19.4)">2</text>
<text x="562" y="19.4" transform="rotate(-90 562 19.4)">3</text>
<text x="79.6" y="40.3">3</text>
<text x="529.3" y="40.3">3</text>
<text x="71.6" y="42">VSS</text>
<text x="122.7" y="43.8">VSS</text>
<text x="130.7" y="42">3</text>
<text x="177.4" y="43.8">VSS</text>
<text x="185.4" y="42">3</text>
<text x="221.5" y="43.8">VSS</text>
<text x="229.5" y="42">3</text>
<text x="267.4" y="43.8">VSS</text>
<text x="275.3" y="42">3</text>
<text x="313.2" y="43.8">VSS</text>
<text x="321.2" y="42">3</text>
<text x="357.3" y="43.8">VSS</text>
<text x="365.3" y="42">3</text>
<text x="403.2" y="43.8">VSS</text>
<text x="411.2" y="42">3</text>
<text x="464.9" y="43.8">VSS</text>
<text x="472.9" y="42">3</text>
<text x="521.4" y="42">VSS</text>
<text x="308.3" y="236">1</text>
<text x="311.7" y="237.8">GND</text>
<text x="344.2" y="237.8">GND</text>
<text x="353" y="236">38</text>
<text x="562.3" y="261.5" transform="rotate(-90 562.3 261.5)">VSS</text>
<text x="560.6" y="265" transform="rotate(-90 560.6 265)">3</text>
<text x="69.6" y="281.6">GND</text>
<text x="79.4" y="280.1">5</text>
<text x="306.2" y="285.4">15</text>
<text x="311.7" y="287.2">GND</text>
<text x="320.6" y="364.8">4</text>
<text x="324.1" y="366.6">GND</text>
</g>
<g font-size="3.2" fill="#f00">
<text x="49" y="36.7">1</text>
<text x="52.5" y="38.5">VDD</text>
<text x="100.1" y="38.5">1</text>
<text x="103.6" y="40.3">VDD</text>
<text x="154.8" y="38.5">1</text>
<text x="158.3" y="40.3">VDD</text>
<text x="198.9" y="38.5">1</text>
<text x="202.4" y="40.3">VDD</text>
<text x="244.8" y="38.5">1</text>
<text x="248.2" y="40.3">VDD</text>
<text x="290.6" y="38.5">1</text>
<text x="294.1" y="40.3">VDD</text>
<text x="334.7" y="38.5">1</text>
<text x="338.2" y="40.3">VDD</text>
<text x="380.6" y="38.5">1</text>
<text x="384.1" y="40.3">VDD</text>
<text x="442.3" y="38.5">1</text>
<text x="445.8" y="40.3">VDD</text>
<text x="498.8" y="36.7">1</text>
<text x="502.2" y="38.5">VDD</text>
<text x="564.1" y="234.5" transform="rotate(-90 564.1 234.5)">1</text>
<text x="565.9" y="243" transform="rotate(-90 565.9 243)">VDD</text>
<text x="308.3" y="246.6">4</text>
<text x="311.7" y="248.4">SENSOR_VP</text>
<text x="244.9" y="256.9">VCC</text>
<text x="252.2" y="255.4">16</text>
<text x="70.3" y="267.4">VCC</text>
<text x="79.4" y="266">1</text>
<text x="346.6" y="356">VCC</text>
<text x="354.7" y="354.2">8</text>
</g>
<g font-size="3.2" fill="#00f">
<text x="49" y="40.3">2</text>
<text x="71.9" y="38.5">DIN</text>
<text x="79.6" y="36.7">4</text>
<text x="123.1" y="40.3">DIN</text>
<text x="130.7" y="38.5">4</text>
<text x="177.8" y="40.3">DIN</text>
<text x="185.4" y="38.5">4</text>
<text x="221.8" y="40.3">DIN</text>
<text x="229.5" y="38.5">4</text>
<text x="267.7" y="40.3">DIN</text>
<text x="275.3" y="38.5">4</text>
<text x="313.6" y="40.3">DIN</text>
<text x="321.2" y="38.5">4</text>
<text x="357.7" y="40.3">DIN</text>
<text x="365.3" y="38.5">4</text>
<text x="403.5" y="40.3">DIN</text>
<text x="411.2" y="38.5">4</text>
<text x="465.3" y="40.3">DIN</text>
<text x="472.9" y="38.5">4</text>
<text x="498.8" y="40.3">2</text>
<text x="521.7" y="38.5">DIN</text>
<text x="529.3" y="36.7">4</text>
<text x="52.5" y="42">DOUT</text>
<text x="100.1" y="42">2</text>
<text x="103.6" y="43.8">DOUT</text>
<text x="154.8" y="42">2</text>
<text x="158.3" y="43.8">DOUT</text>
<text x="198.9" y="42">2</text>
<text x="202.4" y="43.8">DOUT</text>
<text x="244.8" y="42">2</text>
<text x="248.2" y="43.8">DOUT</text>
<text x="290.6" y="42">2</text>
<text x="294.1" y="43.8">DOUT</text>
<text x="334.7" y="42">2</text>
<text x="338.2" y="43.8">DOUT</text>
<text x="380.6" y="42">2</text>
<text x="384.1" y="43.8">DOUT</text>
<text x="442.3" y="42">2</text>
<text x="445.8" y="43.8">DOUT</text>
<text x="502.2" y="42">DOUT</text>
<text x="100.6" y="174">TAB</text>
<text x="109.4" y="172.5">4</text>
<text x="82.6" y="176.1">3</text>
<text x="87.1" y="177.5">In</text>
<text x="98.1" y="179.2" transform="rotate(-90 98.1 179.2)">GND</text>
<text x="101.1" y="177.5">Out</text>
<text x="109.4" y="176.1">2</text>
<text x="96.7" y="183.7" transform="rotate(-90 96.7 183.7)">1</text>
<text x="308.3" y="239.6">2</text>
<text x="353" y="239.6">37</text>
<text x="560.6" y="234.5" transform="rotate(-90 560.6 234.5)">2</text>
<text x="308.3" y="243.1">3</text>
<text x="311.7" y="241.3">3V3</text>
<text x="311.7" y="244.9">EN</text>
<text x="343.6" y="244.9">IO22</text>
<text x="343.6" y="241.3">IO23</text>
<text x="353" y="243.1">36</text>
<text x="562.3" y="245.2" transform="rotate(-90 562.3 245.2)">DOUT</text>
<text x="308.3" y="250.2">5</text>
<text x="311.7" y="251.9">SENSOR_VN</text>
<text x="342.6" y="251.9">RXD0</text>
<text x="342.9" y="248.4">TXD0</text>
<text x="353" y="250.2">34</text>
<text x="353" y="246.6">35</text>
<text x="66.7" y="257.6" transform="rotate(-90 66.7 257.6)">SH1</text>
<text x="70.2" y="257.6" transform="rotate(-90 70.2 257.6)">SH2</text>
<text x="73.7" y="257.6" transform="rotate(-90 73.7 257.6)">SH3</text>
<text x="227.3" y="255.4">1</text>
<text x="231.8" y="256.9">GND</text>
<text x="308.3" y="253.7">6</text>
<text x="308.3" y="257.2">7</text>
<text x="311.7" y="255.4">IO34</text>
<text x="343.6" y="255.4">IO21</text>
<text x="353" y="257.2">32</text>
<text x="353" y="253.7">33</text>
<text x="433.7" y="257.2">1</text>
<text x="449.8" y="257.2">3</text>
<text x="227.3" y="262.5">3</text>
<text x="227.3" y="259">2</text>
<text x="231.8" y="263.9">RXD</text>
<text x="231.8" y="260.4">TXD</text>
<text x="242.6" y="263.9">RTS#</text>
<text x="243.3" y="260.4">R232</text>
<text x="252.2" y="259">15</text>
<text x="252.2" y="262.5">14</text>
<text x="308.3" y="260.7">8</text>
<text x="311.7" y="259">IO35</text>
<text x="311.7" y="262.5">IO32</text>
<text x="343.6" y="262.5">IO19</text>
<text x="346.9" y="259">NC</text>
<text x="353" y="260.7">31</text>
<text x="433.7" y="260.7">2</text>
<text x="449.8" y="260.7">4</text>
<text x="565.9" y="261.5" transform="rotate(-90 565.9 261.5)">DIN</text>
<text x="79.4" y="269.6">2</text>
<text x="227.3" y="269.6">5</text>
<text x="227.3" y="266">4</text>
<text x="231.8" y="267.4">V3</text>
<text x="242.3" y="267.4">DTR#</text>
<text x="252.2" y="266">13</text>
<text x="252.2" y="269.6">12</text>
<text x="306.2" y="267.8">10</text>
<text x="308.3" y="264.3">9</text>
<text x="311.7" y="266">IO33</text>
<text x="311.7" y="269.6">IO25</text>
<text x="343.6" y="266">IO18</text>
<text x="345.6" y="269.6">IO5</text>
<text x="353" y="267.8">29</text>
<text x="353" y="264.3">30</text>
<text x="564.1" y="265" transform="rotate(-90 564.1 265)">4</text>
<text x="71.9" y="274.5">D+</text>
<text x="73" y="271">D-</text>
<text x="79.4" y="273.1">3</text>
<text x="227.3" y="273.1">6</text>
<text x="231.8" y="274.5">D-</text>
<text x="231.8" y="271">D+</text>
<text x="241.8" y="271">DCD#</text>
<text x="245.4" y="274.5">RI#</text>
<text x="252.2" y="273.1">11</text>
<text x="306.2" y="271.3">11</text>
<text x="306.2" y="274.8">12</text>
<text x="311.7" y="273.1">IO26</text>
<text x="343.6" y="273.1">IO17</text>
<text x="353" y="274.8">27</text>
<text x="353" y="271.3">28</text>
<text x="73.1" y="278">ID</text>
<text x="79.4" y="276.6">4</text>
<text x="227.3" y="280.1">8</text>
<text x="227.3" y="276.6">7</text>
<text x="231.8" y="281.6">NC.</text>
<text x="231.8" y="278">NC.</text>
<text x="242.1" y="278">DSR#</text>
<text x="242.6" y="281.6">CTS#</text>
<text x="252.2" y="276.6">10</text>
<text x="254" y="280.1">9</text>
<text x="306.2" y="278.4">13</text>
<text x="306.2" y="281.9">14</text>
<text x="311.7" y="276.6">IO27</text>
<text x="311.7" y="280.1">IO14</text>
<text x="343.6" y="276.6">IO16</text>
<text x="345.6" y="280.1">IO4</text>
<text x="353" y="281.9">25</text>
<text x="353" y="278.4">26</text>
<text x="433.7" y="280.1">1</text>
<text x="449.8" y="280.1">3</text>
<text x="311.7" y="283.7">IO12</text>
<text x="345.6" y="287.2">IO2</text>
<text x="345.6" y="283.7">IO0</text>
<text x="353" y="285.4">24</text>
<text x="433.7" y="283.7">2</text>
<text x="449.8" y="283.7">4</text>
<text x="306.2" y="289">16</text>
<text x="306.2" y="292.5">17</text>
<text x="311.7" y="290.7">IO13</text>
<text x="343.6" y="290.7">IO15</text>
<text x="353" y="292.5">22</text>
<text x="353" y="289">23</text>
<text x="66.7" y="295.9" transform="rotate(-90 66.7 295.9)">SH4</text>
<text x="70.2" y="295.9" transform="rotate(-90 70.2 295.9)">SH5</text>
<text x="73.7" y="295.9" transform="rotate(-90 73.7 295.9)">SH6</text>
<text x="306.2" y="296">18</text>
<text x="306.2" y="299.5">19</text>
<text x="311.7" y="294.3">SHD/SD2</text>
<text x="311.7" y="297.8">SWP/SD3</text>
<text x="336.3" y="297.8">SDO/SD0</text>
<text x="337.5" y="294.3">SDI/SD1</text>
<text x="353" y="299.5">20</text>
<text x="353" y="296">21</text>
<text x="311.7" y="301.3">SCS/CMD</text>
<text x="337.3" y="301.3">SCK/CLK</text>
<text x="320.6" y="354.2">1</text>
<text x="320.6" y="357.8">2</text>
<text x="324.1" y="356">X1</text>
<text x="324.1" y="359.5">X2</text>
<text x="337.2" y="359.5">SQW/OUT</text>
<text x="354.7" y="357.8">7</text>
<text x="320.6" y="361.3">3</text>
<text x="324.1" y="363">VBAT</text>
<text x="347.1" y="363">SCL</text>
<text x="354.7" y="364.8">5</text>
<text x="354.7" y="361.3">6</text>
<text x="346.5" y="366.6">SDA</text>
</g>
<g font-size="2.1" fill="#a54b4b">
<text x="6" y="41.6">1</text>
<text x="15" y="39.9">TP</text>
<text x="540.8" y="43.3" transform="rotate(-90 540.8 43.3)">TP</text>
<text x="542.6" y="52.3" transform="rotate(-90 542.6 52.3)">1</text>
<text x="46.6" y="177.5">1</text>
<text x="55.5" y="175.7">TP</text>
<text x="162.4" y="175.7">TP</text>
<text x="172.6" y="177.5">1</text>
</g>
</svg>
